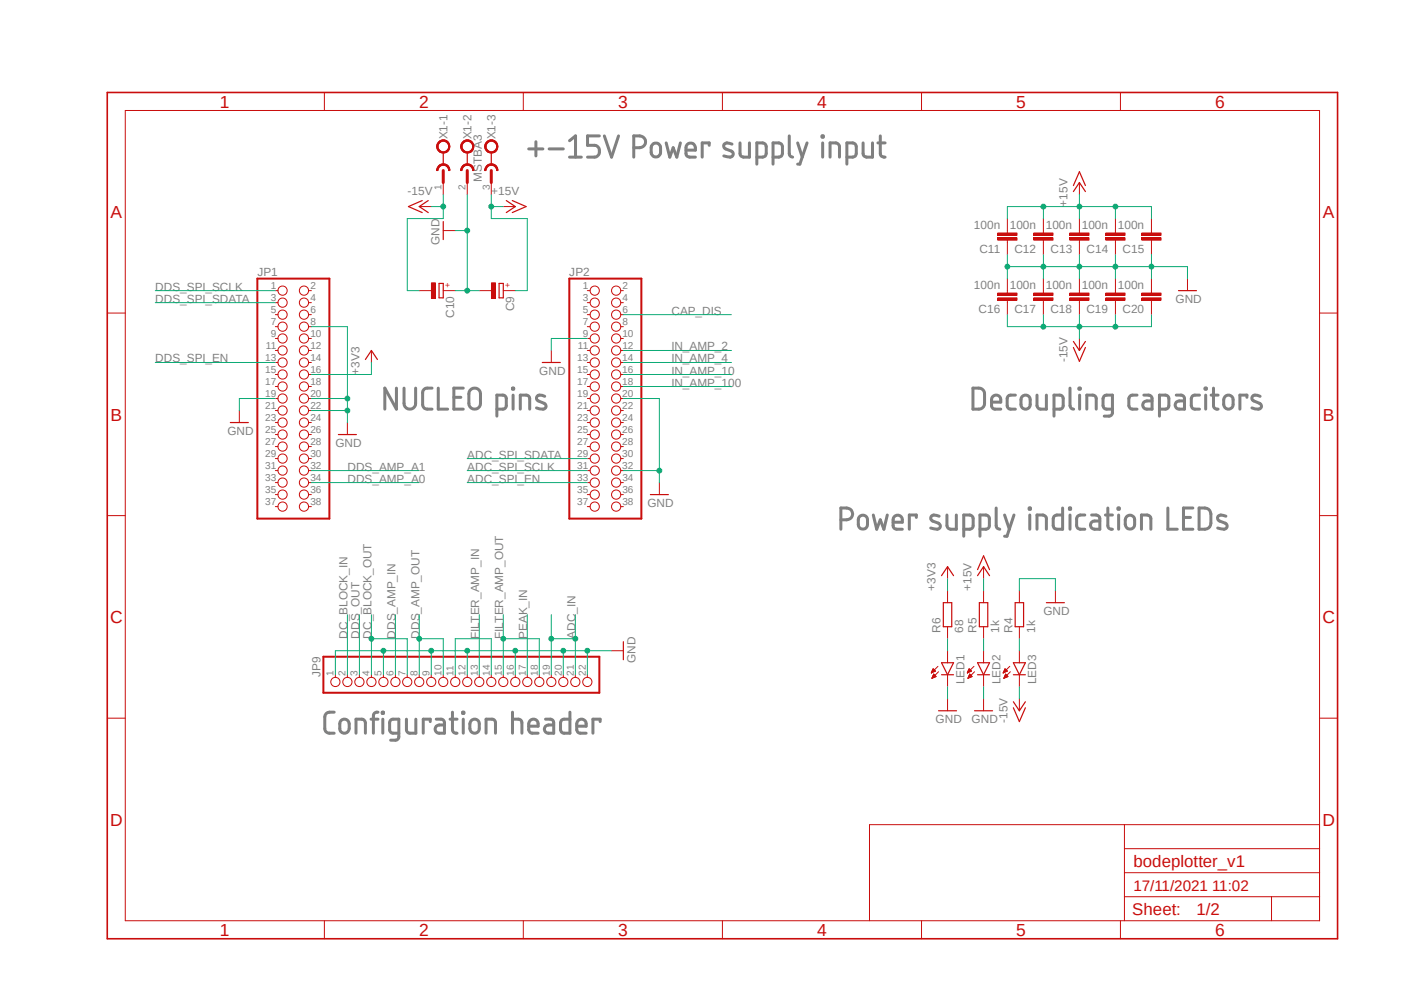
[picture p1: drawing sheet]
<svg xmlns="http://www.w3.org/2000/svg" width="297mm" height="210mm" viewBox="0 0 297 210" stroke-linecap="round" stroke-linejoin="round" font-family="sans-serif">
<path d="M22.2 19.2l261.1 179.9M283.3 19.2l-261.1 179.9" fill="none" stroke="#fff" stroke-width=".21"/>
<g fill="none" stroke="#808080" stroke-width=".64">
<path d="M111.8 31.5h3.1M113.4 30v3M116.2 31.5h3M120.5 29.8l1.3-1.1v4.5M120.5 33.2h2.5M126.8 28.7h-2.5v2h1.5a1.27 1.27 0 0 1 1 1.3 1.27 1.27 0 0 1-1 1.2h-1.5M127.8 28.7l1.6 4.5 1.5-4.5M134.1 31.2h1.2a1.25 1.25 0 0 0 1.3-1.2 1.25 1.25 0 0 0-1.3-1.3h-1.2v4.5M138 30.6a.98 .98 0 0 1 1.1-.3 .98 .98 0 0 1 .6 .9v1a.99 .99 0 0 1-1 1 .99 .99 0 0 1-.9-1v-1.3zM140.9 30.2l.8 3 .7-2 .8 2 .7-3M145.1 31.7h2a1.04 1.04 0 0 0-.7-1.4 1.04 1.04 0 0 0-1.3 .9v1.3a.73 .73 0 0 0 .8 .7h1.2M150 30.7v-.5h-1.5v3"/>
<path d="M154.9 30.5a1.35 1.35 0 0 0-1.7 0 .69 .69 0 0 0 .3 1l1.2 .5a.66 .66 0 0 1 .4 .7 .66 .66 0 0 1-.6 .5l-1.4-.2M156.5 30.2v2.3a.72 .72 0 0 0 .8 .7h1.2v-3M160.1 33.2h1.2a.73 .73 0 0 0 .8-.7v-1.5a.8 .8 0 0 0-.8-.8h-1.2v4.5M163.5 33.2h1.3a.73 .73 0 0 0 .7-.7v-1.5a.8 .8 0 0 0-.7-.8h-1.3v4.5M167 28.7v3.8a.72 .72 0 0 0 .7 .7M168.7 30.2l1 3M170.7 30.2l-1.5 4.5h-.5M173.9 28.7h.3v.3h-.3zM174 30.2v3M175.6 33.2v-3h1.2a.9 .9 0 0 1 .8 .8v2.2M179.2 33.2h1.2a.73 .73 0 0 0 .7-.7v-1.5a.8 .8 0 0 0-.7-.8h-1.2v4.5M182.6 30.2v2.3a.72 .72 0 0 0 .7 .7h1.3v-3"/>
<path d="M185.7 30.2h1.5M186.2 28.7v3.8a.78 .78 0 0 0 1 .7M83.9 82.1v4.4l-2.5-4.4v4.4M85.5 82.1v3.2a1.23 1.23 0 0 0 1.2 1.2 1.23 1.23 0 0 0 1.2-1.2v-3.2M91.4 82.1h-1a.94 .94 0 0 0-1 1v2.5a.97 .97 0 0 0 1 .9h1M92.7 82.1v4.4h2M96 84h1.5M98 82.1h-2v4.4h2M99.7 82.3a1.23 1.23 0 0 1 1.3-.1 1.23 1.23 0 0 1 .6 1.1v2a1.23 1.23 0 0 1-1.2 1.2 1.23 1.23 0 0 1-1.2-1.2v-2.4zM105.1 86.5h1.3a.72 .72 0 0 0 .7-.7v-1.5a.72 .72 0 0 0-.7-.7h-1.3v4.4M108.4 82.1h.3v.2h-.3zM108.5 83.6v2.9"/>
<path d="M110.1 86.5v-2.9h1.2a.72 .72 0 0 1 .8 .7v2.2M115.2 83.8a1.12 1.12 0 0 0-1.7 .3l.1 .5 1.5 .7a.63 .63 0 0 1 .4 .7 .63 .63 0 0 1-.6 .5l-1.4-.2M205.8 82.1h1.3a1.19 1.19 0 0 1 1.2 1.2v2a1.19 1.19 0 0 1-1.2 1.2h-1.3zM209.8 85h1.9a1.04 1.04 0 0 0-.5-1.3 1.04 1.04 0 0 0-1.4 .5 2.6 2.6 0 0 0 .2 2.1l.5 .2h1.2M214.8 83.6h-1a.72 .72 0 0 0-.7 .7v1.5a.72 .72 0 0 0 .7 .7h1M216.2 83.9a.98 .98 0 0 1 1.1-.3 .98 .98 0 0 1 .6 .9v1.1a.97 .97 0 0 1-.9 .9 .97 .97 0 0 1-1-.9v-1.4zM219.4 83.6v2.2a.8 .8 0 0 0 .7 .7h1.3v-2.9M223 86.5h1.2a.72 .72 0 0 0 .7-.7v-1.5a.72 .72 0 0 0-.7-.7h-1.2v4.4M226.4 82.1v3.7a.72 .72 0 0 0 .7 .7M228.3 82.1h.2v.2h-.2zM228.4 83.6v2.9M229.9 86.5v-2.9h1.3a.72 .72 0 0 1 .7 .7v2.2"/>
<path d="M235.3 86.5h-1.2a.72 .72 0 0 1-.8-.7v-1.5a.72 .72 0 0 1 .8-.7h1.2v3.7a.72 .72 0 0 1-.7 .7h-1M240.5 83.6h-.9a.8 .8 0 0 0-.8 .7v1.5a.8 .8 0 0 0 .8 .7h.9M242 83.6h1a.72 .72 0 0 1 .7 .7v2.2h-1.1a.87 .87 0 0 1-.9-.8 .87 .87 0 0 1 .9-.9h1.1M245.3 86.5h1.2a.72 .72 0 0 0 .8-.7v-1.5a.72 .72 0 0 0-.8-.7h-1.2v4.4M248.8 83.6h1.1a.72 .72 0 0 1 .7 .7v2.2h-1.1a.87 .87 0 0 1-.9-.8 .87 .87 0 0 1 .9-.9h1.1M253.7 83.6h-.9a.72 .72 0 0 0-.8 .7v1.5a.72 .72 0 0 0 .8 .7h.9M254.9 82.1h.3v.2h-.3zM255.1 83.6v2.9M256.2 83.6h1.5M256.7 82.1v3.7a.77 .77 0 0 0 1 .7M259.1 83.9a.98 .98 0 0 1 1.1-.3 .98 .98 0 0 1 .7 .9v1.1a.99 .99 0 0 1-1 .9 .99 .99 0 0 1-1-.9v-1.1zM263.8 84v-.4h-1.5v2.9"/>
<path d="M266.6 83.8a1.12 1.12 0 0 0-1.8 .3l.2 .5 1.4 .7a.63 .63 0 0 1 .5 .7 .63 .63 0 0 1-.7 .5l-1.4-.2M177.9 109.9a2.25 2.25 0 0 0 2.2-.5 1.27 1.27 0 0 0-1-2h-1.2v4.5M181.8 109.3a.98 .98 0 0 1 1.1-.3 .98 .98 0 0 1 .6 .9v1a.97 .97 0 0 1-1 1 .97 .97 0 0 1-.9-1v-1.3zM184.7 108.9l.8 3 .7-2 .8 2 .7-3M188.9 110.4h2a1.04 1.04 0 0 0-.5-1.3 1.04 1.04 0 0 0-1.4 .5 2.76 2.76 0 0 0 .1 2.1l.6 .2h1.2M193.8 109.4v-.5h-1.4v3M198.7 109.2a1.31 1.31 0 0 0-1.7 0 .65 .65 0 0 0 .3 1l1.2 .5a.66 .66 0 0 1 .4 .7 .66 .66 0 0 1-.6 .5l-1.4-.2M200.3 108.9v2.3a.8 .8 0 0 0 .8 .7h1.2v-3M203.9 111.9h1.2a.72 .72 0 0 0 .8-.7v-1.5a.8 .8 0 0 0-.8-.8h-1.2v4.5M207.3 111.9h1.3a.72 .72 0 0 0 .7-.7v-1.5a.8 .8 0 0 0-.7-.8h-1.3v4.5M210.7 107.4v3.8a.73 .73 0 0 0 .8 .7M212.5 108.9l1 3"/>
<path d="M214.5 108.9l-1.5 4.5h-.5M217.7 107.4h.3v.3h-.3zM217.8 108.9v3M219.4 111.9v-3h1.2a.8 .8 0 0 1 .8 .8v2.2M224.8 107.4v4.5h-1.2a.73 .73 0 0 1-.8-.7v-1.5a.8 .8 0 0 1 .8-.8h1.2M226.2 107.4h.3v.3h-.3zM226.4 108.9v3M229.5 108.9h-1a.8 .8 0 0 0-.7 .8v1.5a.73 .73 0 0 0 .7 .7h1M230.9 108.9h1a.8 .8 0 0 1 .8 .8v2.2h-1.1a.87 .87 0 0 1-.9-.8 .87 .87 0 0 1 .9-.9h1.1M233.8 108.9h1.5M234.4 107.4v3.8a.77 .77 0 0 0 .9 .7M236.5 107.4h.3v.3h-.3z"/>
<path d="M236.6 108.9v3M238.3 109.3a.98 .98 0 0 1 1.1-.3 .98 .98 0 0 1 .6 .9v1a.99 .99 0 0 1-1 1 .99 .99 0 0 1-1-1v-1zM241.5 111.9v-3h1.2a.8 .8 0 0 1 .8 .8v2.2M247.1 107.4v4.5h1.9M250.4 109.4h1.4M252.3 107.4h-1.9v4.5h1.9M253.7 107.4a2.13 2.13 0 0 1 2.2 .5 4.5 4.5 0 0 1 .2 3.2 1.24 1.24 0 0 1-1.2 .8h-1.2zM259.3 109.2a1.35 1.35 0 0 0-1.6 0 .69 .69 0 0 0 .3 1l1.2 .5a.66 .66 0 0 1 .4 .7 .66 .66 0 0 1-.6 .5l-1.4-.2M70.7 150.6h-1a1.01 1.01 0 0 0-1 1v2.5a.92 .92 0 0 0 1 1h1M72.1 152.4a1.01 1.01 0 0 1 1.1-.3 1.01 1.01 0 0 1 .7 1v1a.99 .99 0 0 1-1 1 .99 .99 0 0 1-1-1v-1.4zM75.3 155.1v-3h1.2a.8 .8 0 0 1 .8 .8v2.2M78.5 152.1h1.5"/>
<path d="M80 150.6a.78 .78 0 0 0-1 .7v3.8M80.9 150.6h.2v.3h-.2zM81 152.1v3M84.4 155.1h-1.3a.72 .72 0 0 1-.7-.8v-1.4a.72 .72 0 0 1 .7-.8h1.3v3.7a.72 .72 0 0 1-.7 .7h-1.1M86 152.1v2.2a.72 .72 0 0 0 .7 .8h1.3v-3M91 152.6v-.5h-1.5v3M92.3 152.1h1a.72 .72 0 0 1 .7 .8v2.2h-1.1a.87 .87 0 0 1-.9-.9 .87 .87 0 0 1 .9-.9h1.1M95.2 152.1h1.5M95.7 150.6v3.7a.77 .77 0 0 0 1 .8M97.9 150.6h.2v.3h-.2zM98 152.1v3M99.7 152.4a.98 .98 0 0 1 1-.3 .98 .98 0 0 1 .7 1v1a.99 .99 0 0 1-1 1 .99 .99 0 0 1-1-1v-1z"/>
<path d="M102.8 155.1v-3h1.3a.72 .72 0 0 1 .7 .8v2.2M108.4 152.1h1.3a.72 .72 0 0 1 .7 .8v2.2M108.4 150.6v4.5M111.8 153.6h2a1.05 1.05 0 0 0-.7-1.5 1.05 1.05 0 0 0-1.3 1v1.2a.8 .8 0 0 0 .8 .8h1.2M115.4 152.1h1a.72 .72 0 0 1 .7 .8v2.2h-1.1a.87 .87 0 0 1-.9-.9 .87 .87 0 0 1 .9-.9h1.1M120.6 150.6v4.5h-1.3a.72 .72 0 0 1-.7-.8v-1.4a.73 .73 0 0 1 .7-.8h1.3M122 153.6h2a1.05 1.05 0 0 0-.7-1.5 1.05 1.05 0 0 0-1.3 1v1.2a.72 .72 0 0 0 .8 .8h1.2M127 152.6v-.5h-1.6v3"/>
</g>
<g fill="none" stroke="#c90d0c" stroke-width=".21">
<path d="M68.6 19.6v3.8M110.7 19.6v3.8M152.8 19.6v3.8M194.9 19.6v3.8M237 19.6v3.8M26.5 23.4h252.6v171.3h-252.6zM213.1 48.8v.5M213.1 50.8v.5M22.7 66.2h3.8M58.3 61.5h.5M58.3 64h.5M58.3 66.5h.5"/>
<path d="M58.3 69.1h.5M58.3 71.6h.5M58.3 74.1h.5M58.3 76.7h.5M58.3 79.2h.5M65.3 61.5h.6M65.3 64h.6M65.3 66.5h.6M65.3 69.1h.6M65.3 71.6h.6M65.3 74.1h.6M65.3 76.7h.6"/>
<path d="M65.3 79.2h.6M78.6 74.1v2.6M116.6 74.1v2.6M124.2 61.5h.6M124.2 64h.6M124.2 66.5h.6M124.2 69.1h.6M124.2 71.6h.6M124.2 74.1h.6M124.2 76.7h.6M124.2 79.2h.6M131.3 61.5h.6"/>
<path d="M131.3 64h.6M131.3 66.5h.6M131.3 69.1h.6M131.3 71.6h.6M131.3 74.1h.6M131.3 76.7h.6M131.3 79.2h.6M279.1 66.2h3.9M50.6 86.8v2.6M58.3 81.7h.5M58.3 84.3h.5M58.3 86.8h.5"/>
<path d="M58.3 89.4h.5M58.3 91.9h.5M58.3 94.4h.5M58.3 97h.5M58.3 99.5h.5M65.3 81.7h.6M65.3 84.3h.6M65.3 86.8h.6M65.3 89.4h.6M65.3 91.9h.6M65.3 94.4h.6M65.3 97h.6"/>
<path d="M65.3 99.5h.6M73.5 89.4v2.5M124.2 81.7h.6M124.2 84.3h.6M124.2 86.8h.6M124.2 89.4h.6M124.2 91.9h.6M124.2 94.4h.6M124.2 97h.6M124.2 99.5h.6M131.3 81.7h.6M131.3 84.3h.6"/>
<path d="M131.3 86.8h.6M131.3 89.4h.6M131.3 91.9h.6M131.3 94.4h.6M131.3 97h.6M131.3 99.5h.6M22.7 109.1h3.8M58.3 102.1h.5M58.3 104.6h.5M58.3 107.1h.5M65.3 102.1h.6M65.3 104.6h.6"/>
<path d="M65.3 107.1h.6M124.2 102.1h.6M124.2 104.6h.6M124.2 107.1h.6M131.3 102.1h.6M131.3 104.6h.6M131.3 107.1h.6M139.5 102.1v2.5M200.4 119.8v2.6M208.1 119.8v2.6M279.1 109.1h3.9M129.3 137.6h2.6"/>
<path d="M200.4 124.9v2.6M200.4 132.5v2.6M200.4 137.6v2.6M208.1 124.9v2.6M208.1 132.5v2.6M208.1 137.6v2.6M215.6 124.9v2.6M215.6 132.5v2.6M215.6 137.6v2.6M223.3 124.9v2.6M22.7 151.9h3.8M71 142.7v.6"/>
<path d="M73.5 142.7v.6M76 142.7v.6M78.6 142.7v.6M81.1 142.7v.6M83.7 142.7v.6M86.1 142.7v.6M88.7 142.7v.6M91.2 142.7v.6M93.8 142.7v.6M96.3 142.7v.6M98.8 142.7v.6M101.4 142.7v.6"/>
<path d="M103.9 142.7v.6M106.5 142.7v.6M109 142.7v.6M111.5 142.7v.6M114.1 142.7v.6M116.6 142.7v.6M119.2 142.7v.6M121.7 142.7v.6M124.2 142.7v.6M197 142.3l.1 .1M197.1 142.2h.1M197.1 142.1h.3"/>
<path d="M197.1 142h.5M197.1 141.9h.7M197.1 143.4h.2M197.2 141.9h.6M197.2 143.3h.3M197.2 141.8h.5M197.2 143.2h.5M197.3 141.7h.4M197.3 143.1h.7M197.3 141.6h.3M197.3 143h.7M197.4 141.5h.1"/>
<path d="M197.4 142.9h.5M197.4 141.4l.5 .5-.9 .4zM197.4 142.8h.4M197.4 142.7h.3M197.5 142.7h.1M197.5 142.6h.1M197.5 142.6l-.4 .9M197.5 142.6l.5 .5-.9 .4M198.4 140.9l-1.4 1.4M198.5 142.1l-1.4 1.4M200.4 142.7v2.5M200.4 147.8v2.5"/>
<path d="M204.6 142.2h.2M204.6 142.3l.1 .1M204.7 142.1h.3M204.7 142h.5M204.8 141.9h.6M204.8 143.4h.1M204.8 143.3h.3M204.9 141.8h.5M204.9 143.2h.5M204.9 141.7h.4M204.9 143.1h.6M204.9 141.6h.3"/>
<path d="M204.9 143h.7M205 141.5h.1M205 142.9h.5M205 142.8h.4M205 141.4l.5 .5-.9 .4zM205.1 142.7h.2M205.1 142.7h.1M205.1 142.6h.1M205.1 142.6l-.3 .9M205.1 142.6l.6 .5-.9 .4M206 140.9l-1.4 1.4M206.2 142.1l-1.4 1.4"/>
<path d="M208.1 142.7v2.5M208.1 147.8v2.5M212.2 142.3h.1M212.3 142.2h.1M212.3 142.1h.3M212.3 142h.6M212.4 141.9h.7M212.4 143.4h.2M212.4 143.3h.4M212.5 141.8h.5M212.5 143.2h.5M212.5 141.7h.4"/>
<path d="M212.5 143.1h.6M212.6 141.6h.2M212.6 143h.6M212.6 141.5h.1M212.6 142.9h.5M212.6 142.8h.4M212.7 142.7h.2M212.7 142.6h.1M212.7 142.6l-.4 .9M212.7 142.6l.5 .5-.9 .4M213.1 141.9l-.5-.5-.4 .9M213.1 141.9l-.9 .4"/>
<path d="M213.6 140.9l-1.4 1.4M213.7 142.1l-1.4 1.4M215.6 142.7v2.5M215.6 147.8v2.5M279.1 151.9h3.9M237.9 174.4v20.3M237.9 179.5h41.2M279.1 174.4h-95.2v20.3M68.6 194.7v3.8M110.7 194.7v3.8M152.8 194.7v3.8M194.9 194.7v3.8"/>
<path d="M237 194.7v3.8M237.9 189.7h41.2M237.9 184.6h41.2M269 189.7v5"/>
<circle cx="59.8" cy="79.2" r=".98"/>
<circle cx="59.8" cy="74.1" r=".98"/>
<circle cx="59.8" cy="61.5" r=".98"/>
<circle cx="59.8" cy="64" r=".98"/>
<circle cx="59.8" cy="66.5" r=".98"/>
<circle cx="59.8" cy="71.6" r=".98"/>
<circle cx="59.8" cy="76.7" r=".98"/>
<circle cx="59.8" cy="69.1" r=".98"/>
<circle cx="64.3" cy="71.6" r=".98"/>
<circle cx="64.3" cy="64" r=".98"/>
<circle cx="64.3" cy="76.7" r=".98"/>
<circle cx="64.3" cy="79.2" r=".98"/>
<circle cx="64.3" cy="66.5" r=".98"/>
<circle cx="64.3" cy="74.1" r=".98"/>
<circle cx="64.3" cy="61.5" r=".98"/>
<circle cx="64.3" cy="69.1" r=".98"/>
<circle cx="125.8" cy="74.1" r=".98"/>
<circle cx="125.8" cy="64" r=".98"/>
<circle cx="125.8" cy="69.1" r=".98"/>
<circle cx="125.8" cy="61.5" r=".98"/>
<circle cx="125.8" cy="71.6" r=".98"/>
<circle cx="125.8" cy="66.5" r=".98"/>
<circle cx="125.8" cy="76.7" r=".98"/>
<circle cx="125.8" cy="79.2" r=".98"/>
<circle cx="130.3" cy="66.5" r=".98"/>
<circle cx="130.3" cy="76.7" r=".98"/>
<circle cx="130.3" cy="74.1" r=".98"/>
<circle cx="130.3" cy="79.2" r=".98"/>
<circle cx="130.3" cy="64" r=".98"/>
<circle cx="130.3" cy="61.5" r=".98"/>
<circle cx="130.3" cy="69.1" r=".98"/>
<circle cx="130.3" cy="71.6" r=".98"/>
<circle cx="59.8" cy="81.7" r=".98"/>
<circle cx="59.8" cy="89.4" r=".98"/>
<circle cx="59.8" cy="84.3" r=".98"/>
<circle cx="59.8" cy="86.8" r=".98"/>
<circle cx="59.8" cy="99.5" r=".98"/>
<circle cx="59.8" cy="91.9" r=".98"/>
<circle cx="59.8" cy="94.4" r=".98"/>
<circle cx="59.8" cy="97" r=".98"/>
<circle cx="64.3" cy="81.7" r=".98"/>
<circle cx="64.3" cy="91.9" r=".98"/>
<circle cx="64.3" cy="89.4" r=".98"/>
<circle cx="64.3" cy="94.4" r=".98"/>
<circle cx="64.3" cy="84.3" r=".98"/>
<circle cx="64.3" cy="86.8" r=".98"/>
<circle cx="64.3" cy="99.5" r=".98"/>
<circle cx="64.3" cy="97" r=".98"/>
<circle cx="125.8" cy="81.7" r=".98"/>
<circle cx="125.8" cy="84.3" r=".98"/>
<circle cx="125.8" cy="86.8" r=".98"/>
<circle cx="125.8" cy="99.5" r=".98"/>
<circle cx="125.8" cy="91.9" r=".98"/>
<circle cx="125.8" cy="89.4" r=".98"/>
<circle cx="125.8" cy="94.4" r=".98"/>
<circle cx="125.8" cy="97" r=".98"/>
<circle cx="130.3" cy="99.5" r=".98"/>
<circle cx="130.3" cy="86.8" r=".98"/>
<circle cx="130.3" cy="89.4" r=".98"/>
<circle cx="130.3" cy="97" r=".98"/>
<circle cx="130.3" cy="84.3" r=".98"/>
<circle cx="130.3" cy="81.7" r=".98"/>
<circle cx="130.3" cy="94.4" r=".98"/>
<circle cx="130.3" cy="91.9" r=".98"/>
<circle cx="59.8" cy="102.1" r=".98"/>
<circle cx="59.8" cy="104.6" r=".98"/>
<circle cx="59.8" cy="107.1" r=".98"/>
<circle cx="64.3" cy="102.1" r=".98"/>
<circle cx="64.3" cy="104.6" r=".98"/>
<circle cx="64.3" cy="107.1" r=".98"/>
<circle cx="125.8" cy="104.6" r=".98"/>
<circle cx="125.8" cy="102.1" r=".98"/>
<circle cx="125.8" cy="107.1" r=".98"/>
<circle cx="130.3" cy="107.1" r=".98"/>
<circle cx="130.3" cy="104.6" r=".98"/>
<circle cx="130.3" cy="102.1" r=".98"/>
<circle cx="70.9" cy="144.2" r=".98"/>
<circle cx="73.5" cy="144.2" r=".98"/>
<circle cx="76" cy="144.2" r=".98"/>
<circle cx="78.6" cy="144.2" r=".98"/>
<circle cx="81.1" cy="144.2" r=".98"/>
<circle cx="83.6" cy="144.2" r=".98"/>
<circle cx="86.1" cy="144.2" r=".98"/>
<circle cx="88.7" cy="144.2" r=".98"/>
<circle cx="91.2" cy="144.2" r=".98"/>
<circle cx="93.8" cy="144.2" r=".98"/>
<circle cx="96.3" cy="144.2" r=".98"/>
<circle cx="98.8" cy="144.2" r=".98"/>
<circle cx="101.4" cy="144.2" r=".98"/>
<circle cx="103.9" cy="144.2" r=".98"/>
<circle cx="106.5" cy="144.2" r=".98"/>
<circle cx="109" cy="144.2" r=".98"/>
<circle cx="111.5" cy="144.2" r=".98"/>
<circle cx="114.1" cy="144.2" r=".98"/>
<circle cx="116.6" cy="144.2" r=".98"/>
<circle cx="119.2" cy="144.2" r=".98"/>
<circle cx="121.7" cy="144.2" r=".98"/>
<circle cx="124.2" cy="144.2" r=".98"/>
</g>
<path d="M22.7 19.6h260.3v178.9h-260.3z" fill="none" stroke="#c90d0c" stroke-width=".34"/>
<path d="M54.4 58.9h15.3v50.8h-15.3zM120.4 58.9h15.3v50.8h-15.3zM68.4 138.9h58.4v7.6h-58.4z" fill="none" stroke="#c90d0c" stroke-width=".42"/>
<g fill="none" stroke="#c90d0c" stroke-width=".25">
<path d="M77.3 76l1.3-1.9 1.2 1.9M114.7 76.7h3.8M48.7 89.4h3.8M71.6 91.9h3.8M137.6 104.6h3.8M131.9 135.7v3.8M199.2 121.8l1.2-2 1.3 2M199.6 127.5h1.7v5h-1.7zM206.8 121.8l1.3-2 1.2 2M206.8 120.5l1.3-2.9 1.2 2.9M207.2 127.5h1.8v5h-1.8zM214.8 127.5h1.7v5h-1.7z"/>
<path d="M221.4 127.5h3.8M198.5 150.3h3.9M199.2 140.2h2.5l-1.3 2.5zM199.2 142.7h2.5M206.2 150.3h3.8M206.8 142.7h2.5M206.8 140.2h2.5l-1.2 2.5zM214.4 142.7h2.5M214.4 140.2h2.5l-1.3 2.5zM214.4 148.4l1.2 1.9 1.3-1.9M214.4 149.7l1.2 2.9 1.3-2.9"/>
</g>
<path d="M211.1 49.3h4v.5h-4z" fill-rule="evenodd" fill="#c90d0c"/>
<path d="M211.1 49.3h4v.5h-4z" fill="none" stroke="#c90d0c" stroke-width=".21"/>
<path d="M211.1 50.3h4v.5h-4z" fill-rule="evenodd" fill="#c90d0c"/>
<path d="M211.1 50.3h4v.5h-4zM213.1 46.2v2.6M213.1 51.3v2.5M220.7 48.8v.5M220.7 50.8v.5" fill="none" stroke="#c90d0c" stroke-width=".21"/>
<path d="M218.7 49.3h4.1v.5h-4.1z" fill-rule="evenodd" fill="#c90d0c"/>
<path d="M218.7 49.3h4.1v.5h-4.1z" fill="none" stroke="#c90d0c" stroke-width=".21"/>
<path d="M218.7 50.3h4.1v.5h-4.1z" fill-rule="evenodd" fill="#c90d0c"/>
<path d="M218.7 50.3h4.1v.5h-4.1zM220.7 46.2v2.6M220.7 51.3v2.5M228.3 48.8v.5M228.3 50.8v.5" fill="none" stroke="#c90d0c" stroke-width=".21"/>
<path d="M226.3 49.3h4.1v.5h-4.1z" fill-rule="evenodd" fill="#c90d0c"/>
<path d="M226.3 49.3h4.1v.5h-4.1z" fill="none" stroke="#c90d0c" stroke-width=".21"/>
<path d="M226.3 50.3h4.1v.5h-4.1z" fill-rule="evenodd" fill="#c90d0c"/>
<path d="M226.3 50.3h4.1v.5h-4.1zM228.3 46.2v2.6M228.3 51.3v2.5M236 48.8v.5M236 50.8v.5" fill="none" stroke="#c90d0c" stroke-width=".21"/>
<path d="M233.9 49.3h4.1v.5h-4.1z" fill-rule="evenodd" fill="#c90d0c"/>
<path d="M233.9 49.3h4.1v.5h-4.1z" fill="none" stroke="#c90d0c" stroke-width=".21"/>
<path d="M233.9 50.3h4.1v.5h-4.1z" fill-rule="evenodd" fill="#c90d0c"/>
<path d="M233.9 50.3h4.1v.5h-4.1zM236 46.2v2.6M236 51.3v2.5M243.6 48.8v.5M243.6 50.8v.5" fill="none" stroke="#c90d0c" stroke-width=".21"/>
<path d="M241.6 49.3h4v.5h-4z" fill-rule="evenodd" fill="#c90d0c"/>
<path d="M241.6 49.3h4v.5h-4z" fill="none" stroke="#c90d0c" stroke-width=".21"/>
<path d="M241.6 50.3h4v.5h-4z" fill-rule="evenodd" fill="#c90d0c"/>
<path d="M241.6 50.3h4v.5h-4zM243.6 46.2v2.6M243.6 51.3v2.5M213.1 61.5v.5M213.1 63.5v.5" fill="none" stroke="#c90d0c" stroke-width=".21"/>
<path d="M211.1 62h4v.5h-4z" fill-rule="evenodd" fill="#c90d0c"/>
<path d="M211.1 62h4v.5h-4z" fill="none" stroke="#c90d0c" stroke-width=".21"/>
<path d="M211.1 63h4v.5h-4z" fill-rule="evenodd" fill="#c90d0c"/>
<path d="M213.1 58.9v2.6M211.1 63h4v.5h-4zM213.1 64v2.5M220.7 61.5v.5M220.7 63.5v.5" fill="none" stroke="#c90d0c" stroke-width=".21"/>
<path d="M218.7 62h4.1v.5h-4.1z" fill-rule="evenodd" fill="#c90d0c"/>
<path d="M218.7 62h4.1v.5h-4.1z" fill="none" stroke="#c90d0c" stroke-width=".21"/>
<path d="M218.7 63h4.1v.5h-4.1z" fill-rule="evenodd" fill="#c90d0c"/>
<path d="M220.7 58.9v2.6M218.7 63h4.1v.5h-4.1zM220.7 64v2.5M228.3 61.5v.5M228.3 63.5v.5" fill="none" stroke="#c90d0c" stroke-width=".21"/>
<path d="M226.3 62h4.1v.5h-4.1z" fill-rule="evenodd" fill="#c90d0c"/>
<path d="M226.3 62h4.1v.5h-4.1z" fill="none" stroke="#c90d0c" stroke-width=".21"/>
<path d="M226.3 63h4.1v.5h-4.1z" fill-rule="evenodd" fill="#c90d0c"/>
<path d="M228.3 58.9v2.6M226.3 63h4.1v.5h-4.1zM228.3 64v2.5M236 61.5v.5M236 63.5v.5" fill="none" stroke="#c90d0c" stroke-width=".21"/>
<path d="M233.9 62h4.1v.5h-4.1z" fill-rule="evenodd" fill="#c90d0c"/>
<path d="M233.9 62h4.1v.5h-4.1z" fill="none" stroke="#c90d0c" stroke-width=".21"/>
<path d="M233.9 63h4.1v.5h-4.1z" fill-rule="evenodd" fill="#c90d0c"/>
<path d="M236 58.9v2.6M233.9 63h4.1v.5h-4.1zM236 64v2.5M243.6 61.5v.5M243.6 63.5v.5" fill="none" stroke="#c90d0c" stroke-width=".21"/>
<path d="M241.6 62h4v.5h-4z" fill-rule="evenodd" fill="#c90d0c"/>
<path d="M241.6 62h4v.5h-4z" fill="none" stroke="#c90d0c" stroke-width=".21"/>
<path d="M241.6 63h4v.5h-4z" fill-rule="evenodd" fill="#c90d0c"/>
<path d="M228.3 38.6v2.5M243.6 58.9v2.6M251.2 58.9v2.6M228.3 71.6v2.5M241.6 63h4v.5h-4zM243.6 64v2.5" fill="none" stroke="#c90d0c" stroke-width=".21"/>
<path d="M227.1 39.2l1.2-2.9 1.3 2.9M227.1 40.5l1.2-1.9 1.3 1.9M227.1 72.2l1.2 1.9 1.3-1.9M227.1 73.5l1.2 2.9 1.3-2.9M249.3 61.5h3.8" fill="none" stroke="#c90d0c" stroke-width=".25"/>
<path d="M92.8 35.1l.8-.4h.2v.2a1.19 1.19 0 0 0-1.2 1.2h-.2v-.2z" fill-rule="evenodd" fill="#c90d0c"/>
<path d="M92.8 35.1l.8-.4h.2v.2a1.19 1.19 0 0 0-1.2 1.2h-.2v-.2z" fill="none" stroke="#c90d0c" stroke-width=".21"/>
<path d="M93.8 34.7a1.31 1.31 0 0 1 1.4 1.4h-.3a1.12 1.12 0 0 0-1.1-1.2z" fill-rule="evenodd" fill="#c90d0c"/>
<path d="M93.8 34.7a1.31 1.31 0 0 1 1.4 1.4h-.3a1.12 1.12 0 0 0-1.1-1.2z" fill="none" stroke="#c90d0c" stroke-width=".21"/>
<path d="M93.8 32.3v2.5" fill="none" stroke="#c90d0c" stroke-width=".25"/>
<path d="M92.8 35.1a1.38 1.38 0 0 1 1.5-.4 1.38 1.38 0 0 1 .9 1.4h-.3a1.14 1.14 0 0 0-1.1-1.2 1.14 1.14 0 0 0-1.2 1.2h-.2v-.2z" fill-rule="evenodd" fill="#c90d0c"/>
<path d="M92.8 35.1a1.38 1.38 0 0 1 1.5-.4 1.38 1.38 0 0 1 .9 1.4h-.3a1.14 1.14 0 0 0-1.1-1.2 1.14 1.14 0 0 0-1.2 1.2h-.2v-.2z" fill="none" stroke="#c90d0c" stroke-width=".21"/>
<path d="M93.8 36.1v2.5" fill="none" stroke="#c90d0c" stroke-width=".64"/>
<path d="M92.7 30.1a1.39 1.39 0 0 1 2.2 .2 1.39 1.39 0 0 1-.8 2 1.39 1.39 0 0 1-1.7-1.3h.2a1.15 1.15 0 0 1 1.6-1.1 1.15 1.15 0 0 1 .4 1.8 1.15 1.15 0 0 1-1.9-.3l-.1-.4h-.2z" fill-rule="evenodd" fill="#c90d0c"/>
<path d="M92.7 30.1a1.39 1.39 0 0 1 2.2 .2 1.39 1.39 0 0 1-.8 2 1.39 1.39 0 0 1-1.7-1.3h.2a1.15 1.15 0 0 1 1.6-1.1 1.15 1.15 0 0 1 .4 1.8 1.15 1.15 0 0 1-1.9-.3l-.1-.4h-.2z" fill="none" stroke="#c90d0c" stroke-width=".21"/>
<path d="M92.7 30.1a1.39 1.39 0 0 1 2.2 .2 1.39 1.39 0 0 1-.8 2 1.39 1.39 0 0 1-1.7-1.3h.2a1.15 1.15 0 0 1 1.6-1.1 1.15 1.15 0 0 1 .4 1.8 1.15 1.15 0 0 1-1.9-.3l-.1-.4h-.2z" fill-rule="evenodd" fill="#c90d0c"/>
<path d="M92.7 30.1a1.39 1.39 0 0 1 2.2 .2 1.39 1.39 0 0 1-.8 2 1.39 1.39 0 0 1-1.7-1.3h.2a1.15 1.15 0 0 1 1.6-1.1 1.15 1.15 0 0 1 .4 1.8 1.15 1.15 0 0 1-1.9-.3l-.1-.4h-.2zM93.8 38.6v2.5" fill="none" stroke="#c90d0c" stroke-width=".21"/>
<path d="M97.9 35.1l.7-.4h.2v.2a1.19 1.19 0 0 0-1.1 1.2h-.2v-.2z" fill-rule="evenodd" fill="#c90d0c"/>
<path d="M97.9 35.1l.7-.4h.2v.2a1.19 1.19 0 0 0-1.1 1.2h-.2v-.2z" fill="none" stroke="#c90d0c" stroke-width=".21"/>
<path d="M98.8 34.7a1.31 1.31 0 0 1 1.4 1.4h-.2a1.12 1.12 0 0 0-1.2-1.2z" fill-rule="evenodd" fill="#c90d0c"/>
<path d="M98.8 34.7a1.31 1.31 0 0 1 1.4 1.4h-.2a1.12 1.12 0 0 0-1.2-1.2z" fill="none" stroke="#c90d0c" stroke-width=".21"/>
<path d="M98.8 32.3v2.5" fill="none" stroke="#c90d0c" stroke-width=".25"/>
<path d="M97.9 35.1a1.38 1.38 0 0 1 1.5-.4 1.38 1.38 0 0 1 .8 1.4h-.2a1.14 1.14 0 0 0-1.2-1.2 1.14 1.14 0 0 0-1.1 1.2h-.2v-.2z" fill-rule="evenodd" fill="#c90d0c"/>
<path d="M97.9 35.1a1.38 1.38 0 0 1 1.5-.4 1.38 1.38 0 0 1 .8 1.4h-.2a1.14 1.14 0 0 0-1.2-1.2 1.14 1.14 0 0 0-1.1 1.2h-.2v-.2z" fill="none" stroke="#c90d0c" stroke-width=".21"/>
<path d="M98.8 36.1v2.5" fill="none" stroke="#c90d0c" stroke-width=".64"/>
<path d="M97.8 30.1a1.39 1.39 0 0 1 2.2 .2 1.39 1.39 0 0 1-.8 2 1.39 1.39 0 0 1-1.7-1.3h.2a1.15 1.15 0 0 1 1.6-1.1 1.15 1.15 0 0 1 .4 1.8 1.15 1.15 0 0 1-1.9-.3l-.1-.4h-.2z" fill-rule="evenodd" fill="#c90d0c"/>
<path d="M97.8 30.1a1.39 1.39 0 0 1 2.2 .2 1.39 1.39 0 0 1-.8 2 1.39 1.39 0 0 1-1.7-1.3h.2a1.15 1.15 0 0 1 1.6-1.1 1.15 1.15 0 0 1 .4 1.8 1.15 1.15 0 0 1-1.9-.3l-.1-.4h-.2z" fill="none" stroke="#c90d0c" stroke-width=".21"/>
<path d="M97.8 30.1a1.39 1.39 0 0 1 2.2 .2 1.39 1.39 0 0 1-.8 2 1.39 1.39 0 0 1-1.7-1.3h.2a1.15 1.15 0 0 1 1.6-1.1 1.15 1.15 0 0 1 .4 1.8 1.15 1.15 0 0 1-1.9-.3l-.1-.4h-.2z" fill-rule="evenodd" fill="#c90d0c"/>
<path d="M97.8 30.1a1.39 1.39 0 0 1 2.2 .2 1.39 1.39 0 0 1-.8 2 1.39 1.39 0 0 1-1.7-1.3h.2a1.15 1.15 0 0 1 1.6-1.1 1.15 1.15 0 0 1 .4 1.8 1.15 1.15 0 0 1-1.9-.3l-.1-.4h-.2zM98.8 38.6v2.5" fill="none" stroke="#c90d0c" stroke-width=".21"/>
<path d="M103 35.1l.7-.4h.2v.2a1.12 1.12 0 0 0-1.1 1.2h-.3v-.2z" fill-rule="evenodd" fill="#c90d0c"/>
<path d="M103 35.1l.7-.4h.2v.2a1.12 1.12 0 0 0-1.1 1.2h-.3v-.2z" fill="none" stroke="#c90d0c" stroke-width=".21"/>
<path d="M103.9 34.7a1.31 1.31 0 0 1 1.4 1.4h-.2a1.12 1.12 0 0 0-1.2-1.2z" fill-rule="evenodd" fill="#c90d0c"/>
<path d="M103.9 34.7a1.31 1.31 0 0 1 1.4 1.4h-.2a1.12 1.12 0 0 0-1.2-1.2z" fill="none" stroke="#c90d0c" stroke-width=".21"/>
<path d="M103.9 32.3v2.5" fill="none" stroke="#c90d0c" stroke-width=".25"/>
<path d="M103 35.1a1.38 1.38 0 0 1 1.5-.4 1.38 1.38 0 0 1 .8 1.4h-.2a1.14 1.14 0 0 0-1.2-1.2 1.14 1.14 0 0 0-1.1 1.2h-.3v-.2z" fill-rule="evenodd" fill="#c90d0c"/>
<path d="M103 35.1a1.38 1.38 0 0 1 1.5-.4 1.38 1.38 0 0 1 .8 1.4h-.2a1.14 1.14 0 0 0-1.2-1.2 1.14 1.14 0 0 0-1.1 1.2h-.3v-.2z" fill="none" stroke="#c90d0c" stroke-width=".21"/>
<path d="M103.9 36.1v2.5" fill="none" stroke="#c90d0c" stroke-width=".64"/>
<path d="M102.9 30.1a1.39 1.39 0 0 1 2.2 .2 1.39 1.39 0 0 1-.8 2 1.39 1.39 0 0 1-1.8-1.3h.3a1.15 1.15 0 0 1 1.5-1.1 1.15 1.15 0 0 1 .5 1.8 1.15 1.15 0 0 1-1.9-.3l-.1-.4h-.3z" fill-rule="evenodd" fill="#c90d0c"/>
<path d="M102.9 30.1a1.39 1.39 0 0 1 2.2 .2 1.39 1.39 0 0 1-.8 2 1.39 1.39 0 0 1-1.8-1.3h.3a1.15 1.15 0 0 1 1.5-1.1 1.15 1.15 0 0 1 .5 1.8 1.15 1.15 0 0 1-1.9-.3l-.1-.4h-.3z" fill="none" stroke="#c90d0c" stroke-width=".21"/>
<path d="M102.9 30.1a1.39 1.39 0 0 1 2.2 .2 1.39 1.39 0 0 1-.8 2 1.39 1.39 0 0 1-1.8-1.3h.3a1.15 1.15 0 0 1 1.5-1.1 1.15 1.15 0 0 1 .5 1.8 1.15 1.15 0 0 1-1.9-.3l-.1-.4h-.3z" fill-rule="evenodd" fill="#c90d0c"/>
<path d="M102.9 30.1a1.39 1.39 0 0 1 2.2 .2 1.39 1.39 0 0 1-.8 2 1.39 1.39 0 0 1-1.8-1.3h.3a1.15 1.15 0 0 1 1.5-1.1 1.15 1.15 0 0 1 .5 1.8 1.15 1.15 0 0 1-1.9-.3l-.1-.4h-.3zM103.9 38.6v2.5M88.7 43.7h2.5M93.8 48.8h2.5M106.5 43.7h2.5" fill="none" stroke="#c90d0c" stroke-width=".21"/>
<path d="M89.3 42.4l-2.9 1.3 2.9 1.3M90.6 42.4l-1.9 1.3 1.9 1.3M93.8 46.9v3.8M105.6 59.9h.9v3.1h-.9zM107.1 42.4l1.9 1.3-1.9 1.3M108.4 42.4l2.9 1.3-2.9 1.3" fill="none" stroke="#c90d0c" stroke-width=".25"/>
<path d="M104 59.8h.8v3.3h-.8z" fill-rule="evenodd" fill="#c90d0c"/>
<path d="M104 59.8h.8v3.3h-.8zM101.4 61.5h2.5M106.5 61.5h2.5" fill="none" stroke="#c90d0c" stroke-width=".21"/>
<path d="M92.9 59.9h.9v3.1h-.9z" fill="none" stroke="#c90d0c" stroke-width=".25"/>
<path d="M91.3 59.8h.8v3.3h-.8z" fill-rule="evenodd" fill="#c90d0c"/>
<path d="M91.3 59.8h.8v3.3h-.8zM88.7 61.5h2.5M93.8 61.5h2.5" fill="none" stroke="#c90d0c" stroke-width=".21"/>
<path d="M65.9 69.1h7.6v17.7h-7.6M58.3 84.3h-7.7v2.5M65.9 84.3h7.6" fill="none" stroke="#0dab76" stroke-width=".21"/>
<circle cx="73.5" cy="84.3" r=".51" fill="#0dab76"/>
<g fill="none" stroke="#0dab76" stroke-width=".21">
<path d="M73.5 86.8v2.6"/>
<circle cx="73.5" cy="84.3" r=".51"/>
</g>
<circle cx="73.5" cy="86.8" r=".51" fill="#0dab76"/>
<g fill="none" stroke="#0dab76" stroke-width=".21">
<path d="M124.2 71.6h-7.6v2.5M131.9 84.3h7.6v17.8M131.9 99.5h7.6"/>
<circle cx="73.5" cy="86.8" r=".51"/>
</g>
<circle cx="139.5" cy="99.5" r=".51" fill="#0dab76"/>
<g fill="none" stroke="#0dab76" stroke-width=".21">
<path d="M81.1 137.6v5.1M71 142.7v-5.1h20.2v5.1"/>
<circle cx="139.5" cy="99.5" r=".51"/>
</g>
<circle cx="81.1" cy="137.6" r=".51" fill="#0dab76"/>
<g fill="none" stroke="#0dab76" stroke-width=".21">
<path d="M91.2 137.6h7.6v5.1"/>
<circle cx="81.1" cy="137.6" r=".51"/>
</g>
<circle cx="91.2" cy="137.6" r=".51" fill="#0dab76"/>
<g fill="none" stroke="#0dab76" stroke-width=".21">
<path d="M98.8 137.6h10.2v5.1"/>
<circle cx="91.2" cy="137.6" r=".51"/>
</g>
<circle cx="98.8" cy="137.6" r=".51" fill="#0dab76"/>
<g fill="none" stroke="#0dab76" stroke-width=".21">
<path d="M109 137.6h10.2v5.1"/>
<circle cx="98.8" cy="137.6" r=".51"/>
</g>
<circle cx="109" cy="137.6" r=".51" fill="#0dab76"/>
<g fill="none" stroke="#0dab76" stroke-width=".21">
<path d="M119.2 137.6h5"/>
<circle cx="109" cy="137.6" r=".51"/>
</g>
<circle cx="119.2" cy="137.6" r=".51" fill="#0dab76"/>
<g fill="none" stroke="#0dab76" stroke-width=".21">
<path d="M129.3 137.6h-5.1v5.1"/>
<circle cx="119.2" cy="137.6" r=".51"/>
</g>
<circle cx="124.2" cy="137.6" r=".51" fill="#0dab76"/>
<g fill="none" stroke="#0dab76" stroke-width=".21">
<path d="M213.1 53.8v5.1M213.1 56.4h7.6M215.6 124.9v-2.5h7.7v2.5M200.4 145.2v2.6M208.1 145.2v2.6"/>
<circle cx="124.2" cy="137.6" r=".51"/>
</g>
<circle cx="213.1" cy="56.4" r=".51" fill="#0dab76"/>
<g fill="none" stroke="#0dab76" stroke-width=".21">
<path d="M220.7 56.4h22.9M243.6 53.8v5.1"/>
<circle cx="213.1" cy="56.4" r=".51"/>
</g>
<circle cx="243.6" cy="56.4" r=".51" fill="#0dab76"/>
<g fill="none" stroke="#0dab76" stroke-width=".21">
<path d="M236 53.8v2.6"/>
<circle cx="243.6" cy="56.4" r=".51"/>
</g>
<circle cx="236" cy="56.4" r=".51" fill="#0dab76"/>
<g fill="none" stroke="#0dab76" stroke-width=".21">
<path d="M228.3 56.4v2.5M236 56.4v2.5"/>
<circle cx="236" cy="56.4" r=".51"/>
</g>
<circle cx="228.3" cy="56.4" r=".51" fill="#0dab76"/>
<g fill="none" stroke="#0dab76" stroke-width=".21">
<path d="M220.7 53.8v2.6M228.3 53.8v2.6"/>
<circle cx="228.3" cy="56.4" r=".51"/>
</g>
<circle cx="220.7" cy="56.4" r=".51" fill="#0dab76"/>
<g fill="none" stroke="#0dab76" stroke-width=".21">
<path d="M96.3 48.8h2.5M98.8 41.1v20.4M220.7 56.4v2.5M243.6 56.4h7.6v2.5"/>
<circle cx="220.7" cy="56.4" r=".51"/>
</g>
<circle cx="98.8" cy="48.8" r=".51" fill="#0dab76"/>
<g fill="none" stroke="#0dab76" stroke-width=".21">
<path d="M96.3 61.5h5.1"/>
<circle cx="98.8" cy="48.8" r=".51"/>
</g>
<circle cx="98.8" cy="61.5" r=".51" fill="#0dab76"/>
<g fill="none" stroke="#0dab76" stroke-width=".21">
<path d="M32.9 61.5h25.4M32.9 64h25.4M32.9 76.7h25.4M78.6 76.7v2.5h-12.7M131.9 79.2h22.8M131.9 76.7h22.8M131.9 74.1h22.8M65.9 99.5h22.8M98.8 99.5h25.4M98.8 97h25.4M131.9 81.7h22.8M65.9 102.1h22.8"/>
<path d="M98.8 102.1h25.4M76 130v12.7M111.5 130v12.7M121.7 130v12.7M121.7 135.1h-5.1v7.6M200.4 122.4v2.5"/>
<circle cx="98.8" cy="61.5" r=".51"/>
</g>
<circle cx="121.7" cy="135.1" r=".51" fill="#0dab76"/>
<g fill="none" stroke="#0dab76" stroke-width=".21">
<path d="M116.6 130v5.1"/>
<circle cx="121.7" cy="135.1" r=".51"/>
</g>
<circle cx="116.6" cy="135.1" r=".51" fill="#0dab76"/>
<g fill="none" stroke="#0dab76" stroke-width=".21">
<path d="M78.6 135.1h7.5v7.6M78.6 130v12.7"/>
<circle cx="116.6" cy="135.1" r=".51"/>
</g>
<circle cx="78.6" cy="135.1" r=".51" fill="#0dab76"/>
<g fill="none" stroke="#0dab76" stroke-width=".21">
<path d="M88.7 130v12.7M88.7 135.1h5.1v7.6"/>
<circle cx="78.6" cy="135.1" r=".51"/>
</g>
<circle cx="88.7" cy="135.1" r=".51" fill="#0dab76"/>
<g fill="none" stroke="#0dab76" stroke-width=".21">
<path d="M106.5 135.1h7.6v7.6M106.5 130v12.7M96.3 142.7v-7.6h7.6v7.6"/>
<circle cx="88.7" cy="135.1" r=".51"/>
</g>
<circle cx="106.5" cy="135.1" r=".51" fill="#0dab76"/>
<g fill="none" stroke="#0dab76" stroke-width=".21">
<path d="M213.1 46.2v-2.5h7.6v2.5M131.9 66.5h22.8M73.5 130v12.7M83.7 130v12.7M101.4 130v12.7M208.1 122.4v2.5"/>
<circle cx="106.5" cy="135.1" r=".51"/>
</g>
<circle cx="220.7" cy="43.7" r=".51" fill="#0dab76"/>
<g fill="none" stroke="#0dab76" stroke-width=".21">
<path d="M220.7 43.7h22.9v2.5M236 43.7v2.5"/>
<circle cx="220.7" cy="43.7" r=".51"/>
</g>
<circle cx="236" cy="43.7" r=".51" fill="#0dab76"/>
<g fill="none" stroke="#0dab76" stroke-width=".21">
<path d="M228.3 43.7v2.5"/>
<circle cx="236" cy="43.7" r=".51"/>
</g>
<circle cx="228.3" cy="43.7" r=".51" fill="#0dab76"/>
<g fill="none" stroke="#0dab76" stroke-width=".21">
<path d="M103.9 43.7h2.6M103.9 41.1v5.1h7.6v15.3h-2.5M228.3 41.1v2.6"/>
<circle cx="228.3" cy="43.7" r=".51"/>
</g>
<circle cx="103.9" cy="43.7" r=".51" fill="#0dab76"/>
<g fill="none" stroke="#0dab76" stroke-width=".21">
<path d="M228.3 66.5v2.6h15.3v-2.6M236 66.5v2.6M215.6 145.2v2.6"/>
<circle cx="103.9" cy="43.7" r=".51"/>
</g>
<circle cx="236" cy="69.1" r=".51" fill="#0dab76"/>
<g fill="none" stroke="#0dab76" stroke-width=".21">
<path d="M220.7 66.5v2.6h7.6"/>
<circle cx="236" cy="69.1" r=".51"/>
</g>
<circle cx="228.3" cy="69.1" r=".51" fill="#0dab76"/>
<g fill="none" stroke="#0dab76" stroke-width=".21">
<path d="M213.1 66.5v2.6h7.6"/>
<circle cx="228.3" cy="69.1" r=".51"/>
</g>
<circle cx="220.7" cy="69.1" r=".51" fill="#0dab76"/>
<g fill="none" stroke="#0dab76" stroke-width=".21">
<path d="M91.2 43.7h2.6M93.8 41.1v5.1h-7.7v15.3h2.6M228.3 69.1v2.5"/>
<circle cx="220.7" cy="69.1" r=".51"/>
</g>
<circle cx="93.8" cy="43.7" r=".51" fill="#0dab76"/>
<g fill="none" stroke="#0dab76" stroke-width=".21">
<path d="M200.4 135.1v2.5M208.1 135.1v2.5M215.6 135.1v2.5"/>
<circle cx="93.8" cy="43.7" r=".51"/>
</g>
<g font-size="3.7" fill="#c90d0c">
<text x="46.5" y="22.8">1</text>
<text x="88.6" y="22.8">2</text>
<text x="130.8" y="22.8">3</text>
<text x="172.8" y="22.8">4</text>
<text x="215" y="22.8">5</text>
<text x="257.1" y="22.8">6</text>
<text x="23.4" y="46.1">A</text>
<text x="279.8" y="46.1">A</text>
<text x="23.4" y="88.9">B</text>
<text x="279.8" y="88.9">B</text>
<text x="23.3" y="131.8">C</text>
<text x="279.7" y="131.8">C</text>
<text x="23.3" y="174.6">D</text>
<text x="279.7" y="174.6">D</text>
<text x="46.5" y="197.9">1</text>
<text x="88.6" y="197.9">2</text>
<text x="130.8" y="197.9">3</text>
<text x="172.8" y="197.9">4</text>
<text x="215" y="197.9">5</text>
<text x="257.1" y="197.9">6</text>
</g>
<g font-size="3.6" fill="#c90d0c">
<text x="239.8" y="183.3">bodeplotter_v1</text>
<text x="239.5" y="193.6">Sheet:</text>
<text x="253.1" y="193.5">1/2</text>
</g>
<text font-size="3.2" fill="#c90d0c" x="239.8" y="188.4">17/11/2021 11:02</text>
<g font-size="2.5" fill="#808080">
<text x="94.7" y="29.5" transform="rotate(-90 94.7 29.5)">X1-1</text>
<text x="99.7" y="29.5" transform="rotate(-90 99.7 29.5)">X1-2</text>
<text x="104.8" y="29.5" transform="rotate(-90 104.8 29.5)">X1-3</text>
<text x="86.2" y="41.1">-15V</text>
<text x="101.9" y="38.4" transform="rotate(-90 101.9 38.4)">MSTBA3</text>
<text x="103.9" y="41.1">+15V</text>
<text x="225.8" y="43.7" transform="rotate(-90 225.8 43.7)">+15V</text>
<text x="93" y="51.8" transform="rotate(-90 93 51.8)">GND</text>
<text x="206" y="48.4">100n</text>
<text x="207.2" y="53.5">C11</text>
<text x="213.6" y="48.4">100n</text>
<text x="214.6" y="53.5">C12</text>
<text x="221.2" y="48.4">100n</text>
<text x="222.2" y="53.5">C13</text>
<text x="228.9" y="48.4">100n</text>
<text x="229.8" y="53.5">C14</text>
<text x="236.5" y="48.4">100n</text>
<text x="237.5" y="53.5">C15</text>
<text x="54.4" y="58.3">JP1</text>
<text x="120.4" y="58.3">JP2</text>
<text x="32.9" y="61.5">DDS_SPI_SCLK</text>
<text x="32.9" y="64">DDS_SPI_SDATA</text>
<text x="108.8" y="65.8" transform="rotate(-90 108.8 65.8)">C9</text>
<text x="206" y="61.1">100n</text>
<text x="213.6" y="61.1">100n</text>
<text x="221.2" y="61.1">100n</text>
<text x="228.9" y="61.1">100n</text>
<text x="236.5" y="61.1">100n</text>
<text x="248.7" y="64">GND</text>
<text x="96.1" y="67.2" transform="rotate(-90 96.1 67.2)">C10</text>
<text x="142" y="66.5">CAP_DIS</text>
<text x="207" y="66.2">C16</text>
<text x="214.6" y="66.2">C17</text>
<text x="222.2" y="66.2">C18</text>
<text x="229.8" y="66.2">C19</text>
<text x="237.5" y="66.2">C20</text>
<text x="32.9" y="76.7">DDS_SPI_EN</text>
<text x="142" y="76.7">IN_AMP_4</text>
<text x="142" y="74.1">IN_AMP_2</text>
<text x="225.8" y="76.7" transform="rotate(-90 225.8 76.7)">-15V</text>
<text x="76" y="79.2" transform="rotate(-90 76 79.2)">+3V3</text>
<text x="114.1" y="79.2">GND</text>
<text x="142" y="79.2">IN_AMP_10</text>
<text x="142" y="81.7">IN_AMP_100</text>
<text x="48.1" y="91.9">GND</text>
<text x="71" y="94.4">GND</text>
<text x="73.5" y="99.5">DDS_AMP_A1</text>
<text x="98.8" y="99.5">ADC_SPI_SCLK</text>
<text x="98.8" y="97">ADC_SPI_SDATA</text>
<text x="73.5" y="102.1">DDS_AMP_A0</text>
<text x="98.8" y="102.1">ADC_SPI_EN</text>
<text x="137" y="107.1">GND</text>
<text x="197.9" y="124.9" transform="rotate(-90 197.9 124.9)">+3V3</text>
<text x="205.5" y="124.9" transform="rotate(-90 205.5 124.9)">+15V</text>
<text x="220.7" y="130">GND</text>
<text x="73.5" y="135.1" transform="rotate(-90 73.5 135.1)">DC_BLOCK_IN</text>
<text x="76" y="135.1" transform="rotate(-90 76 135.1)">DDS_OUT</text>
<text x="78.6" y="135.1" transform="rotate(-90 78.6 135.1)">DC_BLOCK_OUT</text>
<text x="83.7" y="135.1" transform="rotate(-90 83.7 135.1)">DDS_AMP_IN</text>
<text x="88.7" y="135.1" transform="rotate(-90 88.7 135.1)">DDS_AMP_OUT</text>
<text x="101.4" y="135.1" transform="rotate(-90 101.4 135.1)">FILTER_AMP_IN</text>
<text x="106.5" y="135.1" transform="rotate(-90 106.5 135.1)">FILTER_AMP_OUT</text>
<text x="111.6" y="135.1" transform="rotate(-90 111.6 135.1)">PEAK_IN</text>
<text x="121.7" y="135.1" transform="rotate(-90 121.7 135.1)">ADC_IN</text>
<text x="198.9" y="133.8" transform="rotate(-90 198.9 133.8)">R6</text>
<text x="203.8" y="133.8" transform="rotate(-90 203.8 133.8)">68</text>
<text x="206.5" y="133.8" transform="rotate(-90 206.5 133.8)">R5</text>
<text x="211.4" y="133.8" transform="rotate(-90 211.4 133.8)">1k</text>
<text x="214.2" y="133.8" transform="rotate(-90 214.2 133.8)">R4</text>
<text x="219" y="133.8" transform="rotate(-90 219 133.8)">1k</text>
<text x="67.8" y="143.2" transform="rotate(-90 67.8 143.2)">JP9</text>
<text x="134.4" y="140.2" transform="rotate(-90 134.4 140.2)">GND</text>
<text x="204" y="144.7" transform="rotate(-90 204 144.7)">LED1</text>
<text x="211.6" y="144.7" transform="rotate(-90 211.6 144.7)">LED2</text>
<text x="219.2" y="144.7" transform="rotate(-90 219.2 144.7)">LED3</text>
<text x="197.9" y="152.9">GND</text>
<text x="205.5" y="152.9">GND</text>
<text x="213.2" y="152.9" transform="rotate(-90 213.2 152.9)">-15V</text>
</g>
<g font-size="2.1" fill="#808080">
<text x="93.4" y="40.1" transform="rotate(-90 93.4 40.1)">1</text>
<text x="98.5" y="40.1" transform="rotate(-90 98.5 40.1)">2</text>
<text x="103.6" y="40.1" transform="rotate(-90 103.6 40.1)">3</text>
<text x="57.3" y="61.1">1</text>
<text x="57.3" y="63.6">3</text>
<text x="65.7" y="61.1">2</text>
<text x="65.7" y="63.6">4</text>
<text x="123.3" y="61.1">1</text>
<text x="123.3" y="63.6">3</text>
<text x="131.7" y="61.1">2</text>
<text x="131.7" y="63.6">4</text>
<text x="57.3" y="66.2">5</text>
<text x="57.3" y="68.7">7</text>
<text x="57.3" y="71.2">9</text>
<text x="65.7" y="66.2">6</text>
<text x="65.7" y="68.7">8</text>
<text x="65.7" y="71.2">10</text>
<text x="123.3" y="66.2">5</text>
<text x="123.3" y="68.7">7</text>
<text x="123.3" y="71.2">9</text>
<text x="131.7" y="66.2">6</text>
<text x="131.7" y="68.7">8</text>
<text x="131.7" y="71.2">10</text>
<text x="56.1" y="76.3">13</text>
<text x="56.3" y="73.8">11</text>
<text x="65.7" y="76.3">14</text>
<text x="65.7" y="73.8">12</text>
<text x="122.1" y="76.3">13</text>
<text x="122.3" y="73.8">11</text>
<text x="131.6" y="76.3">14</text>
<text x="131.7" y="73.8">12</text>
<text x="56.1" y="78.9">15</text>
<text x="56.1" y="81.4">17</text>
<text x="56.1" y="83.9">19</text>
<text x="65.7" y="78.9">16</text>
<text x="65.7" y="81.4">18</text>
<text x="65.7" y="83.9">20</text>
<text x="122.1" y="78.9">15</text>
<text x="122.1" y="81.4">17</text>
<text x="122.1" y="83.9">19</text>
<text x="131.6" y="78.9">16</text>
<text x="131.6" y="81.4">18</text>
<text x="131.6" y="83.9">20</text>
<text x="56.1" y="86.5">21</text>
<text x="56.1" y="89">23</text>
<text x="65.7" y="86.5">22</text>
<text x="65.7" y="89">24</text>
<text x="122.1" y="86.5">21</text>
<text x="122.1" y="89">23</text>
<text x="131.6" y="86.5">22</text>
<text x="131.6" y="89">24</text>
<text x="56.1" y="91.6">25</text>
<text x="56.1" y="94.1">27</text>
<text x="65.7" y="91.6">26</text>
<text x="65.7" y="94.1">28</text>
<text x="122.1" y="91.6">25</text>
<text x="122.1" y="94.1">27</text>
<text x="131.6" y="91.6">26</text>
<text x="131.6" y="94.1">28</text>
<text x="56.1" y="96.6">29</text>
<text x="56.1" y="99.2">31</text>
<text x="56.1" y="101.7">33</text>
<text x="65.7" y="96.6">30</text>
<text x="65.7" y="99.2">32</text>
<text x="65.7" y="101.7">34</text>
<text x="122.1" y="96.6">29</text>
<text x="122.1" y="99.2">31</text>
<text x="122.1" y="101.7">33</text>
<text x="131.6" y="96.6">30</text>
<text x="131.6" y="99.2">32</text>
<text x="131.7" y="101.7">34</text>
<text x="56.1" y="104.3">35</text>
<text x="56.1" y="106.8">37</text>
<text x="65.7" y="104.3">36</text>
<text x="65.7" y="106.8">38</text>
<text x="122.1" y="104.3">35</text>
<text x="122.1" y="106.8">37</text>
<text x="131.7" y="104.3">36</text>
<text x="131.7" y="106.8">38</text>
<text x="70.6" y="142.9" transform="rotate(-90 70.6 142.9)">1</text>
<text x="73.1" y="142.9" transform="rotate(-90 73.1 142.9)">2</text>
<text x="75.7" y="142.9" transform="rotate(-90 75.7 142.9)">3</text>
<text x="78.2" y="142.9" transform="rotate(-90 78.2 142.9)">4</text>
<text x="80.7" y="142.9" transform="rotate(-90 80.7 142.9)">5</text>
<text x="83.3" y="142.9" transform="rotate(-90 83.3 142.9)">6</text>
<text x="85.8" y="142.9" transform="rotate(-90 85.8 142.9)">7</text>
<text x="88.3" y="142.9" transform="rotate(-90 88.3 142.9)">8</text>
<text x="90.9" y="142.9" transform="rotate(-90 90.9 142.9)">9</text>
<text x="93.4" y="142.9" transform="rotate(-90 93.4 142.9)">10</text>
<text x="96" y="142.9" transform="rotate(-90 96 142.9)">11</text>
<text x="98.5" y="142.9" transform="rotate(-90 98.5 142.9)">12</text>
<text x="101" y="142.9" transform="rotate(-90 101 142.9)">13</text>
<text x="103.6" y="142.9" transform="rotate(-90 103.6 142.9)">14</text>
<text x="106.1" y="142.9" transform="rotate(-90 106.1 142.9)">15</text>
<text x="108.7" y="142.9" transform="rotate(-90 108.7 142.9)">16</text>
<text x="111.2" y="142.9" transform="rotate(-90 111.2 142.9)">17</text>
<text x="113.7" y="142.9" transform="rotate(-90 113.7 142.9)">18</text>
<text x="116.3" y="142.9" transform="rotate(-90 116.3 142.9)">19</text>
<text x="118.8" y="142.9" transform="rotate(-90 118.8 142.9)">20</text>
<text x="121.4" y="142.9" transform="rotate(-90 121.4 142.9)">21</text>
<text x="123.9" y="142.9" transform="rotate(-90 123.9 142.9)">22</text>
</g>
<g font-size="1.8" fill="#c90d0c">
<text x="94.2" y="60.9">+</text>
<text x="106.9" y="60.9">+</text>
</g>
</svg>
